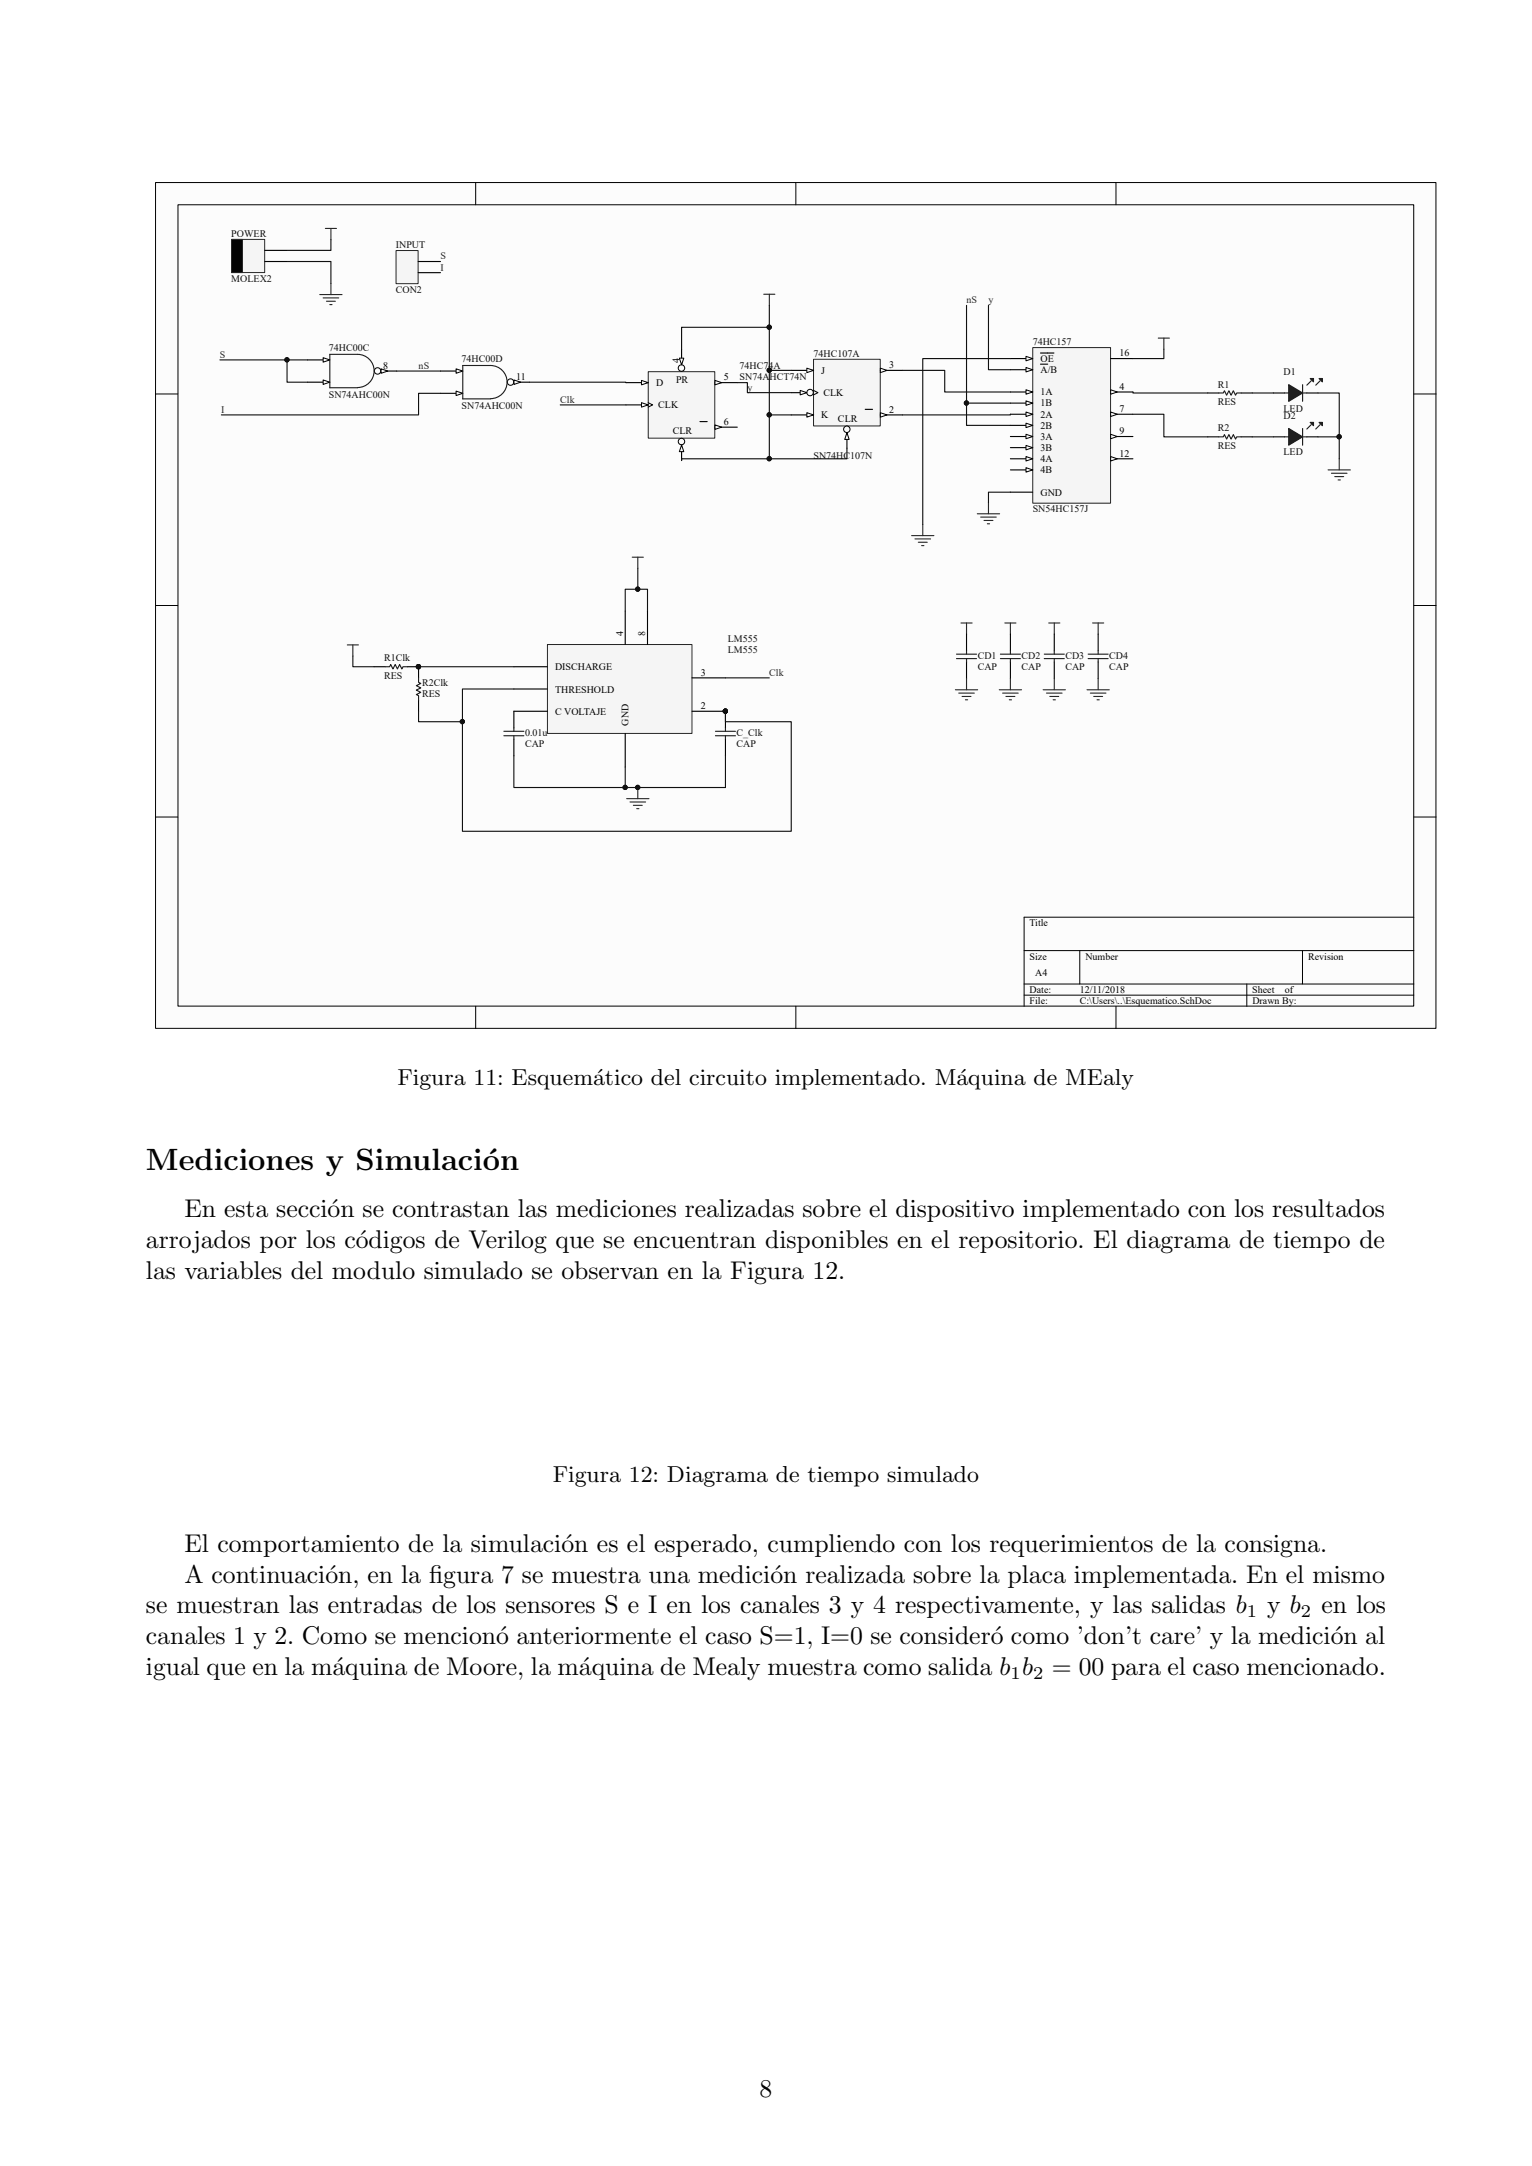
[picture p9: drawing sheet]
<svg xmlns="http://www.w3.org/2000/svg" width="210mm" height="297mm" viewBox="0 0 210 297" stroke-linecap="round" stroke-linejoin="round" font-family="sans-serif">
<path d="M21.3 25.1h175.5v115.9h-175.5z" fill="#fcfcfc"/>
<path d="M21.3 25h175.5v116h-175.5z" fill="none" stroke="#000" stroke-width=".14"/>
<path d="M24.4 28.1h169.4v109.9h-169.4z" fill="#fcfcfc"/>
<g fill="none" stroke="#000" stroke-width=".14">
<path d="M24.4 28.1h169.4v109.9h-169.4zM65.2 25v3.1M109.1 25v3.1M153 25v3.1M21.3 54h3.1M193.8 54h3.1M21.3 83h3.1M193.8 83h3.1M21.3 112h3.1M193.8 112h3.1M65.2 138v3M109.1 138v3"/>
<path d="M140.4 130.3h53.4M140.4 134.9h53.4M140.4 136.5h53.4M148 130.3v4.6M153 138v3M170.9 134.9v3.1M178.5 130.3v4.6M193.8 125.8h-53.4v12.2"/>
</g>
<path d="M51.3 50.9h3.1" fill="none" stroke="#000" stroke-width=".15"/>
<circle cx="51.8" cy="50.9" r=".44" fill="#fcfcfc" stroke="#000" stroke-width=".14"/>
<path d="M52.2 50.6l.9 .3-.9 .3z" fill="#fcfcfc"/>
<path d="M52.2 50.6l.9 .3-.9 .3z" fill="none" stroke="#000" stroke-width=".14"/>
<path d="M42.2 49.4h3" fill="none" stroke="#000" stroke-width=".15"/>
<path d="M44.3 49l.9 .4-.9 .3z" fill="#fcfcfc"/>
<path d="M44.3 49l.9 .4-.9 .3z" fill="none" stroke="#000" stroke-width=".14"/>
<path d="M42.2 52.4h3" fill="none" stroke="#000" stroke-width=".15"/>
<path d="M44.3 52.1l.9 .3-.9 .3z" fill="#fcfcfc"/>
<path d="M44.3 52.1l.9 .3-.9 .3z" fill="none" stroke="#000" stroke-width=".14"/>
<path d="M49 53.1a2.27 2.27 0 0 0 2.3-2.2 2.27 2.27 0 0 0-2.3-2.3h-3.8v4.6h3.8" fill="none" stroke="#1c1c1c" stroke-width=".15"/>
<path d="M69.5 52.4h3.1" fill="none" stroke="#000" stroke-width=".15"/>
<circle cx="70" cy="52.4" r=".44" fill="#fcfcfc" stroke="#000" stroke-width=".14"/>
<path d="M70.5 52.1l.9 .3-.9 .3z" fill="#fcfcfc"/>
<path d="M70.5 52.1l.9 .3-.9 .3z" fill="none" stroke="#000" stroke-width=".14"/>
<path d="M60.4 50.9h3" fill="none" stroke="#000" stroke-width=".15"/>
<path d="M62.5 50.6l.9 .3-.9 .3z" fill="#fcfcfc"/>
<path d="M62.5 50.6l.9 .3-.9 .3z" fill="none" stroke="#000" stroke-width=".14"/>
<path d="M60.4 53.9h3" fill="none" stroke="#000" stroke-width=".15"/>
<path d="M62.5 53.6l.9 .3-.9 .3z" fill="#fcfcfc"/>
<path d="M62.5 53.6l.9 .3-.9 .3z" fill="none" stroke="#000" stroke-width=".14"/>
<path d="M67.3 54.7a2.27 2.27 0 0 0 2.2-2.3 2.27 2.27 0 0 0-2.2-2.3h-3.9v4.6h3.9" fill="none" stroke="#1c1c1c" stroke-width=".15"/>
<path d="M111.5 49.3h9.2v9.1h-9.2z" fill="#f5f5f5"/>
<path d="M111.5 49.3h9.2v9.1h-9.2z" fill="none" stroke="#262626" stroke-width=".14"/>
<path d="M108.5 50.8h3" fill="none" stroke="#000" stroke-width=".15"/>
<path d="M110.6 50.5l.9 .3-.9 .3z" fill="#fcfcfc"/>
<path d="M110.6 50.5l.9 .3-.9 .3zM111.5 53.5l.6 .3-.6 .3" fill="none" stroke="#000" stroke-width=".14"/>
<path d="M108.5 53.8h3" fill="none" stroke="#000" stroke-width=".15"/>
<circle cx="111" cy="53.8" r=".44" fill="#fcfcfc" stroke="#000" stroke-width=".14"/>
<path d="M109.7 53.5l.9 .3-.9 .3z" fill="#fcfcfc"/>
<path d="M109.7 53.5l.9 .3-.9 .3z" fill="none" stroke="#000" stroke-width=".14"/>
<path d="M108.5 56.9h3" fill="none" stroke="#000" stroke-width=".15"/>
<path d="M110.6 56.6l.9 .3-.9 .3z" fill="#fcfcfc"/>
<path d="M110.6 56.6l.9 .3-.9 .3z" fill="none" stroke="#000" stroke-width=".14"/>
<path d="M116.1 58.4v3.1" fill="none" stroke="#000" stroke-width=".15"/>
<circle cx="116.1" cy="58.9" r=".44" fill="#fcfcfc" stroke="#000" stroke-width=".14"/>
<path d="M116.1 59.3l.3 1h-.6z" fill="#fcfcfc"/>
<path d="M116.1 59.3l.3 1h-.6z" fill="none" stroke="#000" stroke-width=".14"/>
<path d="M120.7 50.8h3" fill="none" stroke="#000" stroke-width=".15"/>
<path d="M120.7 50.5l.9 .3-.9 .3z" fill="#fcfcfc"/>
<path d="M120.7 50.5l.9 .3-.9 .3z" fill="none" stroke="#000" stroke-width=".14"/>
<path d="M120.7 56.9h3" fill="none" stroke="#000" stroke-width=".15"/>
<path d="M120.7 56.6l.9 .3-.9 .3z" fill="#fcfcfc"/>
<path d="M120.7 56.6l.9 .3-.9 .3z" fill="none" stroke="#000" stroke-width=".14"/>
<path d="M118.6 56.1h1" fill="none" stroke="#000" stroke-width=".15"/>
<path d="M88.9 51h9.1v9.1h-9.1z" fill="#f5f5f5"/>
<path d="M88.9 51h9.1v9.1h-9.1z" fill="none" stroke="#262626" stroke-width=".14"/>
<path d="M93.4 47.9v3" fill="none" stroke="#000" stroke-width=".15"/>
<circle cx="93.4" cy="50.5" r=".44" fill="#fcfcfc" stroke="#000" stroke-width=".14"/>
<path d="M93.1 49.1h.6l-.3 .9z" fill="#fcfcfc"/>
<path d="M88.8 55.2l.7 .3-.7 .3M93.1 49.1h.6l-.3 .9z" fill="none" stroke="#000" stroke-width=".14"/>
<path d="M85.8 55.5h3" fill="none" stroke="#000" stroke-width=".15"/>
<path d="M87.9 55.2l.9 .3-.9 .3z" fill="#fcfcfc"/>
<path d="M87.9 55.2l.9 .3-.9 .3z" fill="none" stroke="#000" stroke-width=".14"/>
<path d="M85.8 52.5h3" fill="none" stroke="#000" stroke-width=".15"/>
<path d="M87.9 52.2l.9 .3-.9 .3z" fill="#fcfcfc"/>
<path d="M87.9 52.2l.9 .3-.9 .3z" fill="none" stroke="#000" stroke-width=".14"/>
<path d="M93.4 60.1v3.1" fill="none" stroke="#000" stroke-width=".15"/>
<circle cx="93.4" cy="60.5" r=".44" fill="#fcfcfc" stroke="#000" stroke-width=".14"/>
<path d="M93.4 61l.3 .9h-.6z" fill="#fcfcfc"/>
<path d="M93.4 61l.3 .9h-.6z" fill="none" stroke="#000" stroke-width=".14"/>
<path d="M98 52.5h3.1" fill="none" stroke="#000" stroke-width=".15"/>
<path d="M98 52.2l.9 .3-.9 .3z" fill="#fcfcfc"/>
<path d="M98 52.2l.9 .3-.9 .3z" fill="none" stroke="#000" stroke-width=".14"/>
<path d="M98 58.6h3.1" fill="none" stroke="#000" stroke-width=".15"/>
<path d="M98 58.3l.9 .3-.9 .3z" fill="#fcfcfc"/>
<path d="M98 58.3l.9 .3-.9 .3z" fill="none" stroke="#000" stroke-width=".14"/>
<path d="M95.9 57.8h1" fill="none" stroke="#000" stroke-width=".15"/>
<path d="M141.6 47.7h10.6v21.3h-10.6z" fill="#f5f5f5"/>
<path d="M141.6 47.7h10.6v21.3h-10.6z" fill="none" stroke="#262626" stroke-width=".14"/>
<path d="M138.5 50.7h3.1" fill="none" stroke="#000" stroke-width=".15"/>
<path d="M140.6 50.4l1 .3-1 .3z" fill="#fcfcfc"/>
<path d="M140.6 50.4l1 .3-1 .3z" fill="none" stroke="#000" stroke-width=".14"/>
<path d="M138.5 53.7h3.1M142.6 49.9h1" fill="none" stroke="#000" stroke-width=".15"/>
<path d="M140.6 53.4l1 .3-1 .4z" fill="#fcfcfc"/>
<path d="M140.6 53.4l1 .3-1 .4z" fill="none" stroke="#000" stroke-width=".14"/>
<path d="M138.5 55.3h3.1" fill="none" stroke="#000" stroke-width=".15"/>
<path d="M140.6 55l1 .3-1 .3z" fill="#fcfcfc"/>
<path d="M140.6 55l1 .3-1 .3z" fill="none" stroke="#000" stroke-width=".14"/>
<path d="M152.2 53.7h3.1" fill="none" stroke="#000" stroke-width=".15"/>
<path d="M152.2 53.4l1 .3-1 .4z" fill="#fcfcfc"/>
<path d="M152.2 53.4l1 .3-1 .4z" fill="none" stroke="#000" stroke-width=".14"/>
<path d="M138.5 56.8h3.1" fill="none" stroke="#000" stroke-width=".15"/>
<path d="M140.6 56.5l1 .3-1 .3z" fill="#fcfcfc"/>
<path d="M140.6 56.5l1 .3-1 .3z" fill="none" stroke="#000" stroke-width=".14"/>
<path d="M138.5 58.3h3.1" fill="none" stroke="#000" stroke-width=".15"/>
<path d="M140.6 58l1 .3-1 .3z" fill="#fcfcfc"/>
<path d="M140.6 58l1 .3-1 .3z" fill="none" stroke="#000" stroke-width=".14"/>
<path d="M152.2 56.8h3.1" fill="none" stroke="#000" stroke-width=".15"/>
<path d="M152.2 56.5l1 .3-1 .3z" fill="#fcfcfc"/>
<path d="M152.2 56.5l1 .3-1 .3z" fill="none" stroke="#000" stroke-width=".14"/>
<path d="M152.2 59.9h3.1M138.5 67.5h3.1" fill="none" stroke="#000" stroke-width=".15"/>
<path d="M152.2 59.5l1 .4-1 .3z" fill="#fcfcfc"/>
<path d="M152.2 59.5l1 .4-1 .3z" fill="none" stroke="#000" stroke-width=".14"/>
<path d="M138.5 61.4h3.1" fill="none" stroke="#000" stroke-width=".15"/>
<path d="M140.6 61.1l1 .3-1 .3z" fill="#fcfcfc"/>
<path d="M140.6 61.1l1 .3-1 .3z" fill="none" stroke="#000" stroke-width=".14"/>
<path d="M138.5 59.9h3.1" fill="none" stroke="#000" stroke-width=".15"/>
<path d="M140.6 59.5l1 .4-1 .3z" fill="#fcfcfc"/>
<path d="M140.6 59.5l1 .4-1 .3z" fill="none" stroke="#000" stroke-width=".14"/>
<path d="M152.2 62.9h3.1" fill="none" stroke="#000" stroke-width=".15"/>
<path d="M152.2 62.6l1 .3-1 .3z" fill="#fcfcfc"/>
<path d="M152.2 62.6l1 .3-1 .3z" fill="none" stroke="#000" stroke-width=".14"/>
<path d="M138.5 64.4h3.1" fill="none" stroke="#000" stroke-width=".15"/>
<path d="M140.6 64.1l1 .3-1 .3z" fill="#fcfcfc"/>
<path d="M140.6 64.1l1 .3-1 .3z" fill="none" stroke="#000" stroke-width=".14"/>
<path d="M138.5 62.9h3.1" fill="none" stroke="#000" stroke-width=".15"/>
<path d="M140.6 62.6l1 .3-1 .3z" fill="#fcfcfc"/>
<path d="M140.6 62.6l1 .3-1 .3z" fill="none" stroke="#000" stroke-width=".14"/>
<path d="M138.5 49.2h3.1" fill="none" stroke="#000" stroke-width=".15"/>
<path d="M140.6 48.9l1 .3-1 .3z" fill="#fcfcfc"/>
<path d="M140.6 48.9l1 .3-1 .3z" fill="none" stroke="#000" stroke-width=".14"/>
<path d="M142.6 48.4h1.9M152.2 49.2h3.1M165.5 53.9h1.6M165.5 59.9h1.6M170.1 53.9h1.6M170.1 59.9h1.6M174.6 53.9h1.5M179.1 53.9h1.6" fill="none" stroke="#000" stroke-width=".15"/>
<path d="M167.1 53.9h.6l.1-.3 .3 .6 .4-.6 .3 .6 .3-.6 .3 .6 .1-.3h.6M167.1 59.9h.6l.1-.3 .3 .6 .4-.6 .3 .6 .3-.6 .3 .6 .1-.3h.6M178.6 52.7v2.3" fill="none" stroke="#1c1c1c" stroke-width=".15"/>
<path d="M182.1 64.4h3M182.5 64.9h2.1M183 65.3h1.2M183.4 65.8h.3M183.6 62.9v1.5" fill="none" stroke="#262626" stroke-width=".15"/>
<path d="M176.6 52.7l2 1.2-2 1.1z" fill="#1c1c1c"/>
<path d="M176.1 53.9h.5M176.6 52.7l2 1.2-2 1.1zM178.6 53.9h.5M179.7 52.2l-.6 .6M181 52.2l-.6 .6" fill="none" stroke="#1c1c1c" stroke-width=".15"/>
<path d="M180.8 51.9h.5v.5z" fill="#1c1c1c"/>
<path d="M180.8 51.9h.5v.5z" fill="none" stroke="#1c1c1c" stroke-width=".15"/>
<path d="M179.6 51.9h.5v.5z" fill="#1c1c1c"/>
<path d="M178.6 58.8v2.2M179.6 51.9h.5v.5z" fill="none" stroke="#1c1c1c" stroke-width=".15"/>
<path d="M174.6 59.9h1.5M179.1 59.9h1.6" fill="none" stroke="#000" stroke-width=".15"/>
<path d="M176.6 58.8l2 1.1-2 1.1z" fill="#1c1c1c"/>
<path d="M176.1 59.9h.5M176.6 58.8l2 1.1-2 1.1zM178.6 59.9h.5M179.7 58.2l-.6 .6M181 58.2l-.6 .6" fill="none" stroke="#1c1c1c" stroke-width=".15"/>
<path d="M180.8 57.9h.5v.5z" fill="#1c1c1c"/>
<path d="M180.8 57.9h.5v.5z" fill="none" stroke="#1c1c1c" stroke-width=".15"/>
<path d="M179.6 57.9h.5v.5z" fill="#1c1c1c"/>
<path d="M179.6 57.9h.5v.5z" fill="none" stroke="#1c1c1c" stroke-width=".15"/>
<path d="M31.8 32.9h4.5v4.5h-4.5z" fill="#f5f5f5"/>
<path d="M31.7 32.8h4.6v4.6h-4.6zM31.7 32.8h1.5v4.6h-1.5z" fill="none" stroke="#262626" stroke-width=".14"/>
<path d="M36.3 35.9h3M36.3 34.3h3" fill="none" stroke="#000" stroke-width=".15"/>
<path d="M31.8 32.9h1.4v4.5h-1.4z" fill="#000"/>
<path d="M54.3 34.4h3v4.5h-3z" fill="#f5f5f5"/>
<path d="M54.3 34.4h3v4.5h-3z" fill="none" stroke="#262626" stroke-width=".14"/>
<path d="M57.3 37.4h3.1M57.3 35.9h3.1" fill="none" stroke="#000" stroke-width=".15"/>
<path d="M75.1 88.4h19.8v12.2h-19.8z" fill="#f5f5f5"/>
<path d="M75 88.4h19.9v12.2h-19.9z" fill="none" stroke="#262626" stroke-width=".14"/>
<g fill="none" stroke="#000" stroke-width=".15">
<path d="M51.3 91.4h1.5M55.8 91.4h1.6v1.5M57.4 96v1.5M70.4 94.5h4.6M70.4 91.4h4.6M75 97.5h-4.6v2.3M85.7 83.8v4.6M88.8 83.8v4.6M94.9 97.5h4.5v2.3M94.9 92.9h4.5M132.5 86.9v2.3M132.5 90.8v2.3"/>
<path d="M138.5 86.9v2.3M138.5 90.8v2.3M144.5 86.9v2.3M144.5 90.8v2.3M150.5 86.9v2.3M150.5 90.8v2.3M70.4 101.3v2.3M85.7 100.6v4.6M99.4 101.3v2.3"/>
</g>
<g fill="#0e0e0e" stroke="#0e0e0e" stroke-width=".14">
<circle cx="99.4" cy="97.5" r=".29"/>
<circle cx="57.4" cy="91.4" r=".29"/>
<circle cx="87.4" cy="108" r=".29"/>
<circle cx="183.6" cy="59.9" r=".29"/>
<circle cx="63.4" cy="98.9" r=".29"/>
<circle cx="87.4" cy="80.8" r=".29"/>
<circle cx="85.7" cy="108" r=".29"/>
<circle cx="39.3" cy="49.3" r=".29"/>
<circle cx="105.4" cy="62.9" r=".29"/>
<circle cx="105.4" cy="56.9" r=".29"/>
<circle cx="105.4" cy="50.8" r=".29"/>
<circle cx="132.5" cy="55.3" r=".29"/>
<circle cx="105.4" cy="44.9" r=".29"/>
</g>
<g fill="none" stroke="#1c1c1c" stroke-width=".15">
<path d="M52.8 91.4h.6l.2-.3 .3 .6 .3-.6 .3 .6 .3-.6 .3 .6 .1-.3h.6M57.4 92.9v.7l.3 .1-.6 .3 .6 .3-.6 .3 .6 .3-.6 .3 .3 .2v.6M70.4 99.8v.5M99.4 99.8v.5M131.1 90.3h2.8M131.1 89.7h2.8M132.5 89.2v.5M132.5 90.3v.5M137.1 90.3h2.8M137.1 89.7h2.8M138.5 89.2v.5M138.5 90.3v.5"/>
<path d="M143.1 90.3h2.8M143.1 89.7h2.8M144.5 89.2v.5M144.5 90.3v.5M149.2 90.3h2.7M149.2 89.7h2.7M150.5 89.2v.5M150.5 90.3v.5M69.1 100.9h2.7M69.1 100.3h2.7M70.4 100.9v.4M98.1 100.9h2.7"/>
<path d="M98.1 100.3h2.7M99.4 100.9v.4"/>
</g>
<g fill="none" stroke="#262626" stroke-width=".15">
<path d="M44.6 31.3h1.5M45.4 31.3v1.6M45.4 38.9v1.5M43.8 40.4h3.1M44.3 40.8h2.1M44.8 41.3h1.2M45.2 41.8h.3M104.7 40.3h1.5M105.5 40.3v1.6M158.8 46.4h1.5M159.5 46.4v1.5M86.7 76.4h1.5"/>
<path d="M87.4 76.4v1.5M125 73.4h3M125.4 73.9h2.2M125.9 74.4h1.2M126.3 74.8h.3M126.5 71.9v1.5M134 70.4h3M134.4 70.9h2.2M134.9 71.4h1.2M135.3 71.8h.3M135.5 68.9v1.5M47.6 88.4h1.5"/>
<path d="M48.4 88.4v1.6M131 94.6h3M131.4 95h2.2M131.7 85.4h1.6M131.9 95.5h1.2M132.3 96h.3M132.5 85.4v1.5M132.5 93.1v1.5M137 94.6h3M137.4 95h2.2M137.7 85.4h1.6M137.9 95.5h1.2"/>
<path d="M138.3 96h.4M138.5 85.4v1.5M138.5 93.1v1.5M143 94.6h3M143.4 95h2.2M143.8 85.4h1.5M143.9 95.5h1.2M144.4 96h.3M144.5 85.4v1.5M144.5 93.1v1.5M149 94.6h3.1M149.5 95h2.1"/>
<path d="M149.8 85.4h1.5M149.9 95.5h1.2M150.4 96h.3M150.5 85.4v1.5M150.5 93.1v1.5M85.9 109.5h3.1M86.4 110h2.1M86.8 110.4h1.2M87.3 110.9h.3M87.4 108v1.5"/>
</g>
<g fill="none" stroke="#0e0e0e" stroke-width=".15">
<path d="M39.3 35.9h6.1v3M45.4 32.9v1.4h-6.1M30.1 49.4h12.1M39.3 49.4v3h2.9M54.4 50.9h6M60.4 53.9h-3v3h-27.1M72.6 52.4l13.2 .1M76.8 55.5h9M93.4 47.9v-3h12.1v5.9M101.1 52.5h1.3v1.3h6.1M105.5 56.9v6h10.6v-1.4M105.5 41.9v3"/>
<path d="M108.5 50.8h-3v6.1h3M123.7 50.8h5.8v2.9h9M132.5 41.9v13.4h6M132.5 55.3v3h6M135.5 41.9v8.8h3M138.5 49.2h-12v22.7M138.5 56.8v.1h-14.8M155.3 53.7v.2h10.2M155.3 56.8h4.2v3.1h6M159.5 47.9v1.3h-4.2M171.7 59.9h2.9M171.7 53.9h2.9"/>
<path d="M180.7 53.9h2.9v6M180.7 59.9h2.9v3M87.4 77.9v2.9M105.5 62.9h-12.1v.3M138.5 67.5h-3v1.4M48.4 90v1.4h2.9M57.4 91.4h13M70.4 94.5h-7v4.5h-6v-1.5M85.7 83.8v-3h3.1v3M99.4 97.5v1.5h9.1v15h-45.1v-15M99.4 92.9h6.1M70.4 103.6v4.4h29v-4.4"/>
<path d="M85.7 105.2v2.8"/>
</g>
<g font-size="4.2">
<text x="20" y="160.4">Mediciones y Simulaci´</text>
<text x="66.2" y="160.4">on</text>
</g>
<g font-size="3.5">
<text x="25.3" y="166.9">En esta secci´</text>
<text x="44.9" y="166.9">on se contrastan las mediciones realizadas sobre el dispositivo implementado con los resultados</text>
<text x="20" y="171.1">arrojados por los c´</text>
<text x="48.8" y="171.1">odigos de Verilog que se encuentran disponibles en el repositorio. El diagrama de tiempo de</text>
<text x="20" y="175.3">las variables del modulo simulado se observan en la Figura 12.</text>
<text x="25.3" y="212.8">El comportamiento de la simulaci´</text>
<text x="77" y="212.8">on es el esperado, cumpliendo con los requerimientos de la consigna.</text>
<text x="20" y="221.2">se muestran las entradas de los sensores S e I en los canales 3 y 4 respectivamente, y las salidas b</text>
<text x="25.3" y="217">A continuaci´</text>
<text x="44.6" y="217">on, en la f</text>
<text x="58.8" y="217">igura 7 se muestra una medici´</text>
<text x="105.6" y="217">on realizada sobre la placa implementada. En el mismo</text>
<text x="173.7" y="221.2">y b</text>
<text x="181.1" y="221.2">en los</text>
<text x="20" y="225.4">canales 1 y 2. Como se mencion´</text>
<text x="68" y="225.4">o anteriormente el caso S=1, I=0 se consider´</text>
<text x="135.8" y="225.4">o como ’don’t care’ y la medici´</text>
<text x="182.4" y="225.4">on al</text>
<text x="20" y="229.6">igual que en la m´</text>
<text x="45.6" y="229.6">aquina de Moore, la m´</text>
<text x="79.4" y="229.6">aquina de Mealy muestra como salida b b</text>
<text x="144.2" y="229.6">= 00 para el caso mencionado.</text>
<text x="104.1" y="287.5">8</text>
</g>
<g font-size="3.2">
<text x="54.5" y="148.7">Figura 11: Esquem´</text>
<text x="81.3" y="148.7">atico del circuito implementado. M´</text>
<text x="131.1" y="148.7">aquina de MEaly</text>
<text x="75.8" y="203.2">Figura 12: Diagrama de tiempo simulado</text>
</g>
<g font-size="2.5">
<text x="170.9" y="221.7">1</text>
<text x="178.3" y="221.7">2</text>
<text x="138.5" y="230.2">1</text>
<text x="141.6" y="230.2">2</text>
</g>
<g font-size="1.4" fill="#0e0e0e">
<text x="31.7" y="32.5">POWER</text>
<text x="54.3" y="34">INPUT</text>
<text x="31.7" y="38.6">MOLEX2</text>
<text x="54.3" y="40.1">CON2</text>
<text x="141.6" y="47.3">74HC157</text>
<text x="45.1" y="48.1">74HC00C</text>
<text x="63.3" y="49.7">74HC00D</text>
<text x="101.4" y="50.6">74HC74A</text>
<text x="101.4" y="52.2">SN74AHCT74N</text>
<text x="111.5" y="49">74HC107A</text>
<text x="166.9" y="53.1">R1</text>
<text x="175.9" y="51.4">D1</text>
<text x="45.1" y="54.5">SN74AHC00N</text>
<text x="63.3" y="56.1">SN74AHC00N</text>
<text x="166.9" y="55.6">RES</text>
<text x="166.9" y="59.1">R2</text>
<text x="175.9" y="56.4">LED</text>
<text x="175.9" y="57.5">D2</text>
<text x="111.5" y="63">SN74HC107N</text>
<text x="166.9" y="61.6">RES</text>
<text x="175.9" y="62.4">LED</text>
<text x="141.6" y="70.2">SN54HC157J</text>
<text x="99.8" y="88.1">LM555</text>
<text x="99.8" y="89.6">LM555</text>
<text x="52.6" y="90.7">R1Clk</text>
<text x="52.6" y="93.1">RES</text>
<text x="57.8" y="94">R2Clk</text>
<text x="57.8" y="95.6">RES</text>
<text x="134" y="90.3">CD1</text>
<text x="134" y="91.8">CAP</text>
<text x="140" y="90.3">CD2</text>
<text x="140" y="91.8">CAP</text>
<text x="146" y="90.3">CD3</text>
<text x="146" y="91.8">CAP</text>
<text x="152.1" y="90.3">CD4</text>
<text x="152.1" y="91.8">CAP</text>
<text x="72" y="100.9">0.01u</text>
<text x="101" y="100.9">C_Clk</text>
<text x="72" y="102.4">CAP</text>
<text x="101" y="102.4">CAP</text>
</g>
<g font-size="1.4" fill="#262626">
<text x="60.4" y="35.6">S</text>
<text x="60.4" y="37.1">I</text>
<text x="132.5" y="41.6">nS</text>
<text x="135.5" y="41.6">y</text>
<text x="30.1" y="49.1">S</text>
<text x="57.4" y="50.6">nS</text>
<text x="102.4" y="53.6">y</text>
<text x="30.3" y="56.6">I</text>
<text x="76.8" y="55.2">Clk</text>
<text x="105.4" y="92.6">Clk</text>
</g>
<g font-size="1.4">
<text x="52.5" y="50.6">8</text>
<text x="70.7" y="52.1">11</text>
<text x="89.9" y="52.9">D</text>
<text x="92.7" y="52.5">PR</text>
<text x="93.1" y="49.7" transform="rotate(-90 93.1 49.7)">4</text>
<text x="99.2" y="52.2">5</text>
<text x="112.6" y="51.2">J</text>
<text x="121.9" y="50.5">3</text>
<text x="142.6" y="51.2">A/B</text>
<text x="142.6" y="49.6">OE</text>
<text x="153.5" y="53.5">4</text>
<text x="153.5" y="48.9">16</text>
<text x="90.2" y="56">CLK</text>
<text x="92.2" y="59.5">CLR</text>
<text x="99.2" y="58.3">6</text>
<text x="112.6" y="57.4">K</text>
<text x="112.9" y="54.3">CLK</text>
<text x="114.9" y="57.8">CLR</text>
<text x="121.9" y="56.6">2</text>
<text x="142.6" y="54.2">1A</text>
<text x="142.6" y="55.7">1B</text>
<text x="142.6" y="57.3">2A</text>
<text x="142.6" y="58.8">2B</text>
<text x="153.5" y="56.5">7</text>
<text x="153.5" y="59.5">9</text>
<text x="142.6" y="61.8">3B</text>
<text x="142.6" y="60.3">3A</text>
<text x="142.6" y="64.9">4B</text>
<text x="142.6" y="63.4">4A</text>
<text x="153.5" y="62.6">12</text>
<text x="142.6" y="68">GND</text>
<text x="85.4" y="87.2" transform="rotate(-90 85.4 87.2)">4</text>
<text x="88.5" y="87.2" transform="rotate(-90 88.5 87.2)">8</text>
<text x="76.1" y="95">THRESHOLD</text>
<text x="76.1" y="91.9">DISCHARGE</text>
<text x="96.1" y="92.6">3</text>
<text x="76.1" y="98">C VOLTAJE</text>
<text x="86.2" y="99.5" transform="rotate(-90 86.2 99.5)">GND</text>
<text x="96.1" y="97.2">2</text>
<text x="141.1" y="127">Title</text>
<text x="141.1" y="131.6">Size</text>
<text x="148.8" y="131.6">Number</text>
<text x="179.3" y="131.6">Revision</text>
<text x="141.1" y="136.2">Date:</text>
<text x="141.1" y="137.7">File:</text>
<text x="141.9" y="133.9">A4</text>
<text x="148" y="136.2">12/11/2018</text>
<text x="148" y="137.7">C:\Users\..\Esquematico.SchDoc</text>
<text x="171.7" y="136.2">Sheet</text>
<text x="171.7" y="137.7">Drawn By:</text>
<text x="176.1" y="136.2">of</text>
</g>
</svg>
